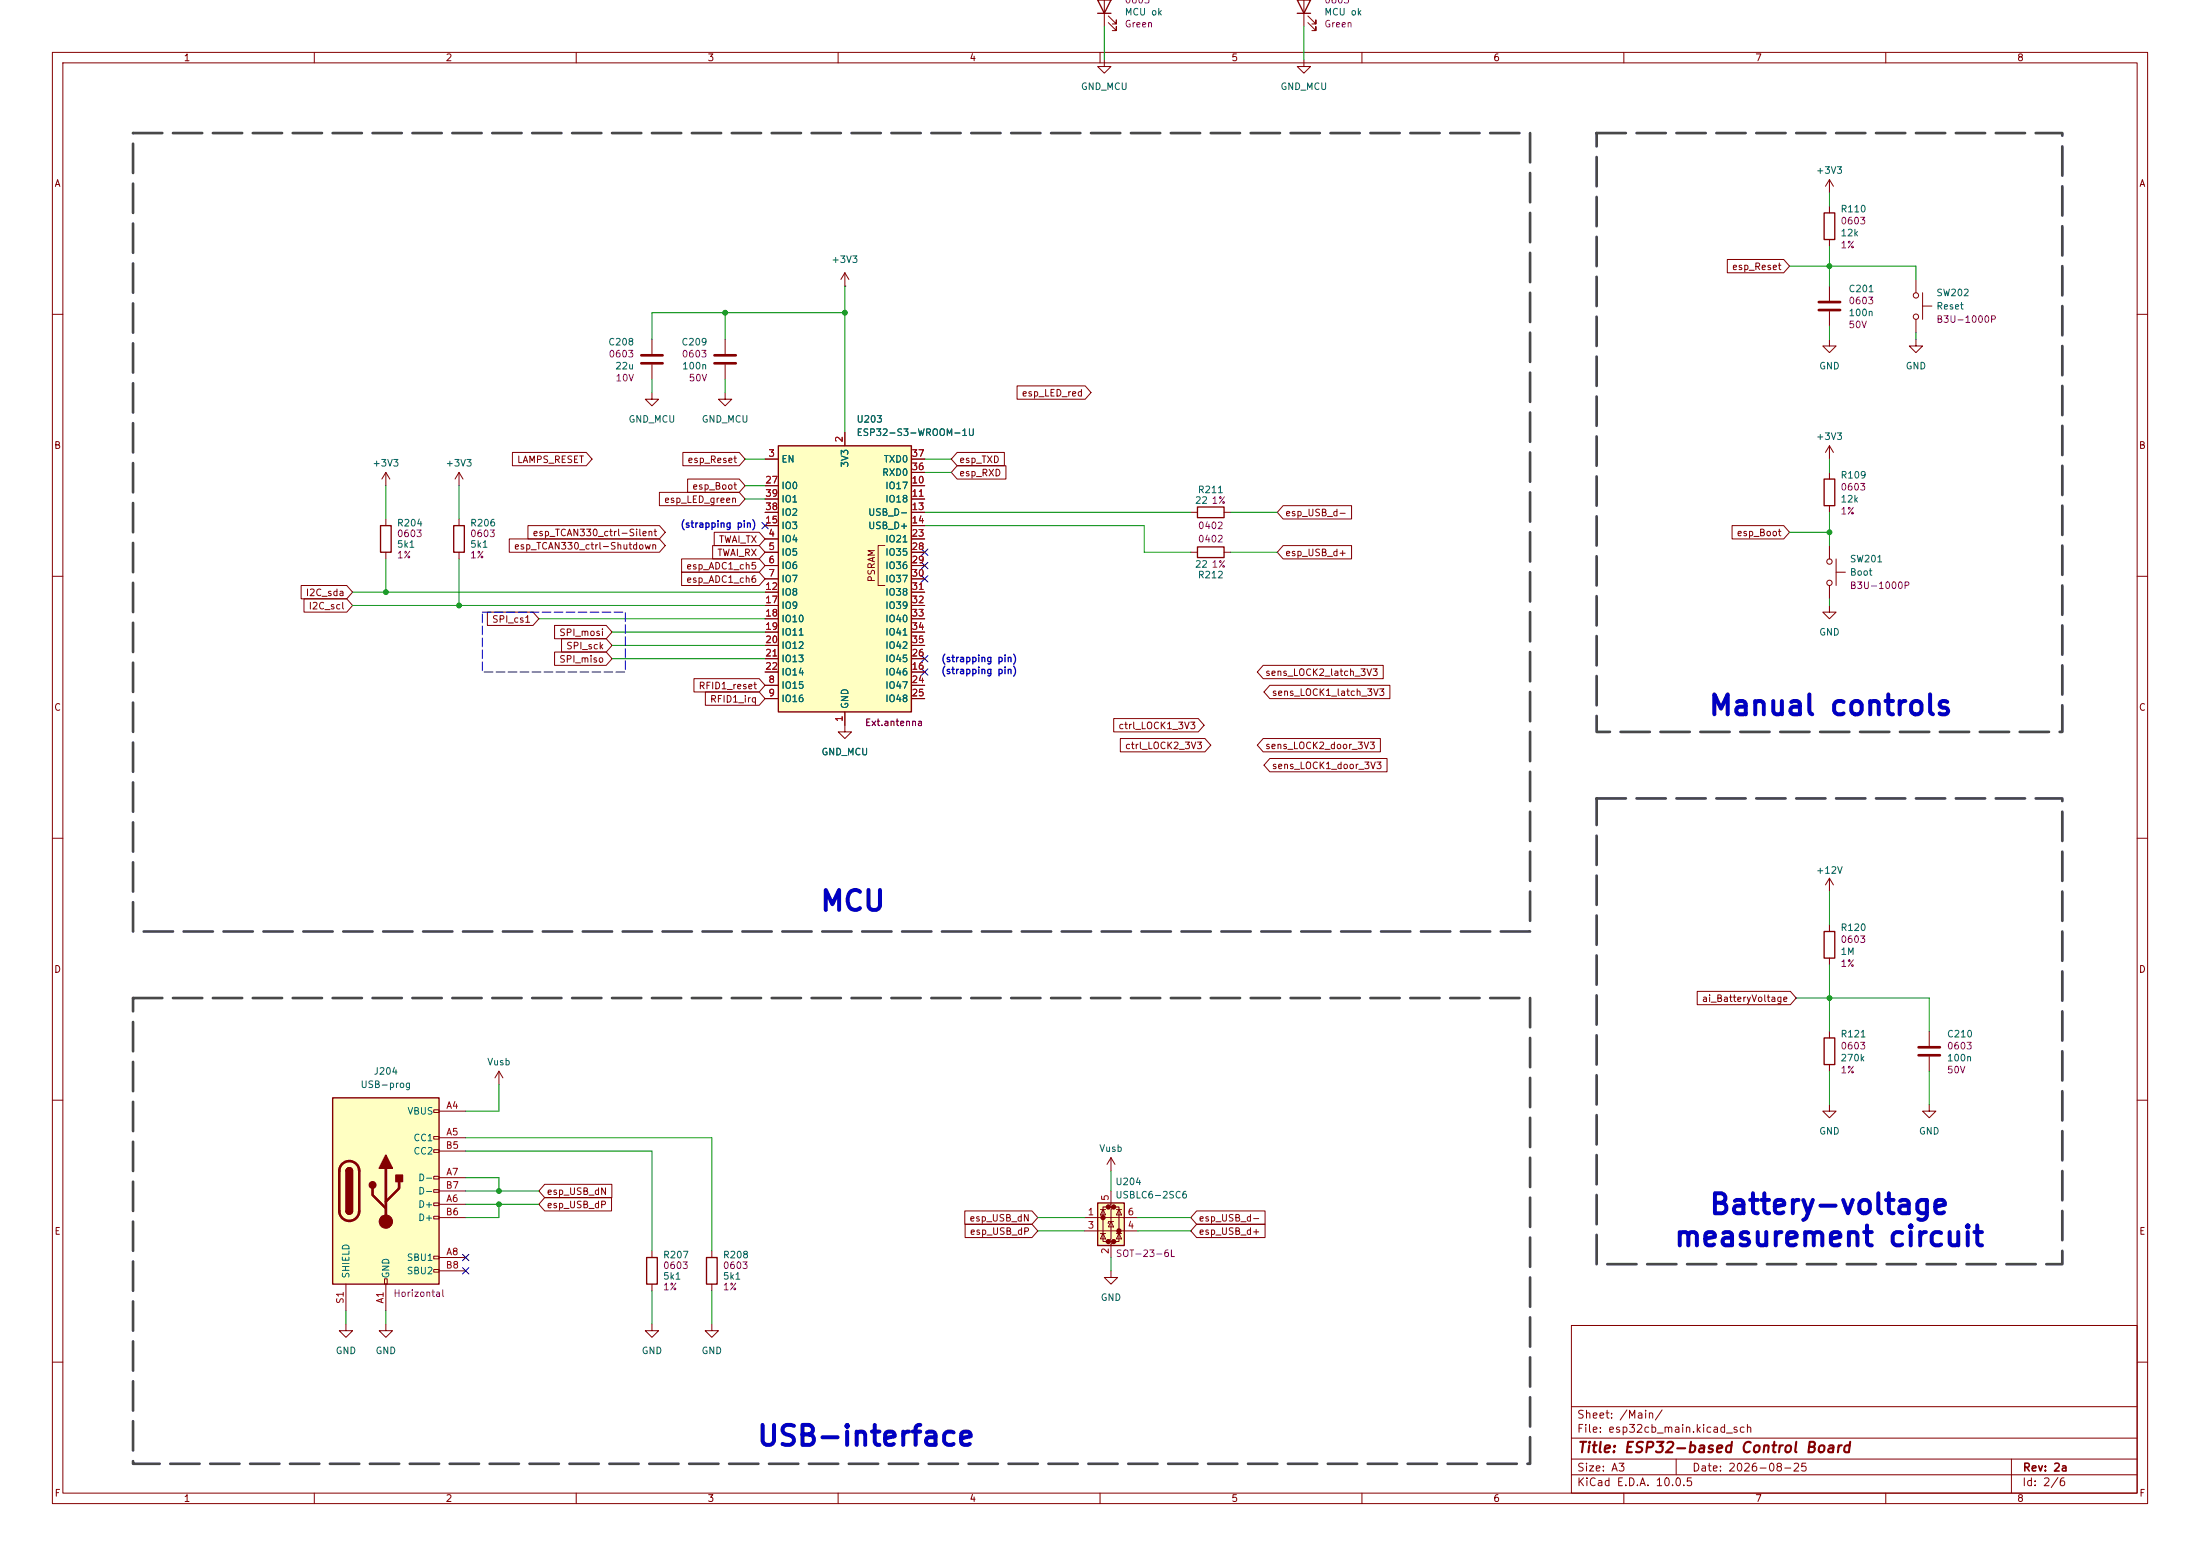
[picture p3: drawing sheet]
<svg xmlns="http://www.w3.org/2000/svg" width="420mm" height="297mm" viewBox="0 0 420 297" stroke-linecap="round" stroke-linejoin="round" font-family="sans-serif">
<g fill="none" stroke="#840000" stroke-width=".19">
<path d="M10 10h400v277h-400zM12 12h396v273h-396zM60 10v2M110 10v2M160 10v2M210 10v2M260 10v2M310 10v2M360 10v2M10 60h2M408 60h2M10 110h2"/>
<path d="M408 110h2M10 160h2M408 160h2M10 210h2M408 210h2M300 253h108v32h-108zM10 260h2M300 278.5h108M300 274.5h108M300 268.5h108M320 278.5v3M384 278.5v6.5"/>
<path d="M408 260h2M60 285v2M110 285v2M160 285v2M210 285v2M260 285v2M300 281.5h108M310 285v2M360 285v2"/>
</g>
<path d="M209.5 229.6h5.1v8.1h-5.1z" fill="#ffffc2"/>
<g fill="#840000" stroke="#840000" stroke-width=".51">
<circle cx="210.6" cy="232.4" r=".25"/>
<circle cx="211.6" cy="230.4" r=".25"/>
<circle cx="211.6" cy="237" r=".25"/>
<circle cx="212.6" cy="230.4" r=".25"/>
<circle cx="212.6" cy="237" r=".25"/>
<circle cx="213.6" cy="234.9" r=".25"/>
</g>
<g fill="none" stroke="#840000" stroke-width=".19">
<path d="M248.9 -.1v5.2M249.7 4.3l1.5 1.5v-.7v.7h-.8M249.7 3l1.5 1.6v-.8v.8h-.8M368.3 196.9v2.7M368.3 210.8v1.3h1.3l-1.3 1.3-1.3-1.3h1.3M368.3 201.7v2.8M207 232.4h10.2M207 234.9h10.2M210.1 235.5h1M210.1 230.9h1M210.6 230.9l.5 1h-1zM210.6 235.5l.5 1h-1z"/>
<path d="M211.6 230.4h-1v6.6h1M212.1 227.3v2.6l-.5 .5h1l-.5 .5v5.6l-.5 .5h1l-.5 .5v2.5M212.1 233.2l.5 1h-1zM212.6 233.2h-1v.4M212.6 230.4h1v6.6h-1M213.1 235.5h1M213.1 230.9h1M213.6 230.9l.5 1h-1zM213.6 235.5l.5 1h-1z"/>
</g>
<path d="M247.6 0h2.6l-1.3 2.5zM247.6 2.5h2.6M209.5 229.6h5.1v8.1h-5.1z" fill="none" stroke="#840000" stroke-width=".25"/>
<path d="M366.3 199.9h4M366.3 201.4h4" fill="none" stroke="#840000" stroke-width=".51"/>
<path d="M148.6 85.1h25.4v50.8h-25.4z" fill="#ffffc2"/>
<path d="M209.5 0h2.6l-1.3 2.5zM209.5 2.5h2.6M148.6 85.1h25.4v50.8h-25.4zM228.6 96.8h5.1v2h-5.1zM72.6 100.3h2.1v5.1h-2.1zM86.6 100.3h2v5.1h-2zM228.6 104.4h5.1v2h-5.1zM134.9 240h2v5.1h-2z" fill="none" stroke="#840000" stroke-width=".25"/>
<g fill="none" stroke="#840000" stroke-width=".19">
<path d="M210.8 -.1v5.2M211.6 4.3l1.5 1.5v-.7v.7h-.8M211.6 3l1.5 1.6v-.8v.8h-.8M161.3 54.6h.1M161.3 52.1v2.5M161.3 52.1l.8 1.2M161.3 52.1l-.8 1.2M124.5 74.9v1.3h-1.3l1.3 1.3 1.2-1.3h-1.2M124.5 64.8v2.8M124.5 69.6v2.8M138.4 74.9v1.3h-1.2l1.2 1.3 1.3-1.3h-1.3M138.4 64.8v2.8"/>
<path d="M138.4 69.6v2.8M73.7 90.2v2.5M73.7 99.1v1.2M73.7 90.2l-.8 1.2M73.7 90.2l.7 1.2M87.6 90.2l-.7 1.2M87.6 90.2l.8 1.2M87.6 90.2v2.5M87.6 99.1v1.2M146 87.6h2.6M146 92.7h2.6M146 95.3h2.6"/>
<path d="M146 97.8h2.6M161.3 82.6v2.5M174 87.6h2.5M174 92.7h2.5M174 95.3h2.5M174 97.8h2.5M174 90.2h2.5M227.3 97.8h1.3M233.7 97.8h1.2M73.7 105.4v1.3M87.6 105.4v1.3M146 102.9h2.6"/>
<path d="M146 105.4h2.6M146 108h2.6M146 110.5h2.6M146 113h2.6M146 100.3h2.6M146 115.6h2.6M146 118.1h2.6M168.9 104.1h-1.3v7.7h1.3M174 102.9h2.5M174 105.4h2.5M174 108h2.5M174 110.5h2.5"/>
<path d="M174 113h2.5M174 100.3h2.5M174 115.6h2.5M174 118.1h2.5M227.3 105.4h1.3M233.7 105.4h1.2M146 130.8h2.6M146 133.4h2.6M146 128.3h2.6M146 120.7h2.6M146 123.2h2.6M146 125.7h2.6"/>
<path d="M161.3 135.9v3.8h-1.3l1.3 1.3 1.3-1.3h-1.3M174 130.8h2.5M174 133.4h2.5M174 128.3h2.5M174 120.7h2.5M174 123.2h2.5M174 125.7h2.5M135.9 238.8v1.2M66 252.7v1.3h1.3l-1.3 1.3-1.2-1.3h1.2M73.7 252.7v1.3h1.2l-1.2 1.3-1.3-1.3h1.3M135.9 245.1v1.3M212.1 242.6v1.2h1.3l-1.3 1.3-1.3-1.3h1.3"/>
</g>
<path d="M122.4 69.3h4.1M122.4 67.8h4.1M136.4 69.3h4.1M136.4 67.8h4.1" fill="none" stroke="#840000" stroke-width=".51"/>
<path d="M63.5 209.6h20.3v35.5h-20.3z" fill="#ffffc2"/>
<g fill="none" stroke="#840000" stroke-width=".19">
<path d="M210.8 11.4v1.3h-1.3l1.3 1.3 1.3-1.3h-1.3M248.9 11.4v1.3h-1.3l1.3 1.3 1.3-1.3h-1.3M349.2 34.3v2.5M349.2 39.4v1.2M349.2 34.3l-.7 1.3M349.2 34.3l.8 1.3M329.8 49.5h10.7l1.1 1.3-1.1 1.3h-10.7zM349.2 45.7v1.3M349.2 54.6v2.8M349.2 59.4v2.8M365.8 53.3v2.6M367 58.4h1.8"/>
<path d="M367 55.9v5.1M194.2 73.7h13l1.1 1.2-1.1 1.3h-13zM349.2 64.8v1.2h1.3l-1.3 1.3-1.2-1.3h1.2M365.8 64.8v1.2h1.2l-1.2 1.3-1.3-1.3h1.3M365.8 61v2.5M97.8 86.4h14.1l1.1 1.2-1.1 1.3h-14.1zM125.9 94h15.2l1.1 1.3-1.1 1.2h-15.2zM130.4 86.4h10.7l1.1 1.2-1.1 1.3h-10.7zM131.3 91.4h9.8l1.1 1.3-1.1 1.3h-9.8zM146 87.6h2.6M146 92.7h2.6M146 95.3h2.6"/>
<path d="M146 97.8h2.6M161.3 82.6v2.5M174 87.6h2.5M174 92.7h2.5M174 95.3h2.5M174 97.8h2.5M174 90.2h2.5M182.7 86.4h9v2.5h-9l-1.1-1.3zM182.7 88.9h9.3v2.5h-9.3l-1.1-1.2zM245 96.5h13v2.6h-13l-1.2-1.3zM349.2 85.1v2.5M349.2 90.2v1.2"/>
<path d="M349.2 96.5v1.3M349.2 85.1l-.7 1.3M349.2 85.1l.8 1.3M57.5 111.8h8.7l1.1 1.2-1.1 1.3h-8.7zM58 114.3h8.2l1.1 1.3-1.1 1.2h-8.2zM93 116.8h8.8l1.1 1.3-1.1 1.3h-8.8zM97.2 102.9h28.7l1.1 1.2-1.1 1.3h-28.7zM100.8 100.3h25.1l1.1 1.3-1.1 1.3h-25.1zM105.9 119.4h9.8l1.1 1.3-1.1 1.2h-9.8zM130.1 109.2h14.8l1.1 1.3-1.1 1.3h-14.8zM130.1 106.7h14.8l1.1 1.3-1.1 1.2h-14.8zM136 104.1h8.9l1.1 1.3-1.1 1.3h-8.9z"/>
<path d="M136.3 101.6h8.6l1.1 1.3-1.1 1.2h-8.6zM146 102.9h2.6M146 105.4h2.6M146 108h2.6M146 110.5h2.6M146 113h2.6M146 100.3h2.6M146 115.6h2.6M146 118.1h2.6M174 102.9h2.5M174 105.4h2.5M174 108h2.5"/>
<path d="M174 110.5h2.5M174 113h2.5M174 100.3h2.5M174 115.6h2.5M174 118.1h2.5M245 104.1h13v2.6h-13l-1.2-1.3zM330.7 100.3h9.8l1.1 1.3-1.1 1.3h-9.8zM349.2 115.6v1.2h1.3l-1.3 1.3-1.2-1.3h1.2M349.2 104.1v2.6M349.2 111.8v2.5M350.5 109.2h1.8M350.5 106.7v5.1"/>
<path d="M105.9 124.5h9.8l1.1 1.2-1.1 1.3h-9.8zM107.2 121.9h8.5l1.1 1.3-1.1 1.3h-8.5zM132.5 129.5h12.4l1.1 1.3-1.1 1.3h-12.4zM134.7 132.1h10.2l1.1 1.3-1.1 1.2h-10.2zM146 130.8h2.6M146 133.4h2.6M146 128.3h2.6M146 120.7h2.6M146 123.2h2.6M146 125.7h2.6M161.3 135.9v2.5M174 130.8h2.5"/>
<path d="M174 133.4h2.5M174 128.3h2.5M174 120.7h2.5M174 123.2h2.5M174 125.7h2.5M212.6 137.2h16.2l1.1 1.2-1.1 1.3h-16.2zM241.1 127h23v2.5h-23l-1.1-1.2zM242.4 130.8h22.9v2.6h-22.9l-1.1-1.3zM213.9 141h16.1l1.1 1.2-1.1 1.3h-16.1zM241.1 141h22.4v2.5h-22.4l-1.1-1.3zM242.4 144.8h22.4v2.5h-22.4l-1.1-1.2zM349.2 167.6l-.7 1.3"/>
<path d="M349.2 167.6l.8 1.3M349.2 167.6v2.6M349.2 176.5v1.3M324 189.2h17.8l1.1 1.3-1.1 1.3h-17.8zM349.2 182.9v1.3M349.2 196.9v1.2M82.8 211.8h1v.5h-1zM82.8 216.9h1v.5h-1zM82.8 219.5h1v.5h-1zM83.8 212.1h5.1M83.8 217.2h5.1M83.8 219.7h5.1"/>
<path d="M95.2 204.5l-.7 1.2M95.2 204.5l.8 1.2M95.2 204.5v2.5M349.2 210.8v1.3h1.3l-1.3 1.3-1.2-1.3h1.2M349.2 203.2v1.3M82.8 224.5h1v.5h-1zM82.8 227.1h1v.5h-1zM82.8 229.6h1v.5h-1zM82.8 232.2h1v.5h-1zM82.8 239.8h1v.5h-1zM83.8 229.9h5.1M83.8 224.8h5.1"/>
<path d="M83.8 232.4h5.1M83.8 227.3h5.1M104 226.1h12.8v2.5h-12.8l-1.1-1.3zM104 228.6h12.7v2.5h-12.7l-1.1-1.2zM124.5 238.8v1.2M184.2 231.1h12.8l1.1 1.3-1.1 1.3h-12.8zM184.2 233.7h12.8l1.1 1.2-1.1 1.3h-12.8zM212.1 221l-.8 1.2M212.1 221l.8 1.2M212.1 221v2.5M228.4 233.7h13.1v2.5h-13.1l-1.1-1.3zM228.4 231.1h13.1v2.6h-13.1l-1.1-1.3z"/>
<path d="M66 245.1v5.1M73.4 244.1h.5v1h-.5zM73.7 245.1v5.1M82.8 242.3h1v.5h-1zM83.8 240h5.1M83.8 242.6h5.1M124.5 252.7v1.3h1.2l-1.2 1.3-1.3-1.3h1.3M124.5 245.1v1.3M135.9 252.7v1.3h1.3l-1.3 1.3-1.3-1.3h1.3"/>
<circle cx="365.8" cy="56.4" r=".51"/>
<circle cx="365.8" cy="60.5" r=".51"/>
<circle cx="349.2" cy="107.2" r=".51"/>
<circle cx="349.2" cy="111.3" r=".51"/>
</g>
<path d="M348.2 40.6h2.1v5.1h-2.1zM348.2 91.4h2.1v5.1h-2.1zM348.2 177.8h2.1v5.1h-2.1zM348.2 198.1h2.1v5.1h-2.1zM63.5 209.6h20.3v35.5h-20.3zM66 223.5a.64 .64 0 0 1 .7-.6 .64 .64 0 0 1 .6 .6M66 231.1a.64 .64 0 0 0 .7 .7 .64 .64 0 0 0 .6-.7M123.4 240h2.1v5.1h-2.1z" fill="none" stroke="#840000" stroke-width=".25"/>
<path d="M347.2 59.2h4.1M347.2 57.7h4.1M65.3 222.2a1.9 1.9 0 0 1 2.1-.4 1.9 1.9 0 0 1 1.2 1.7v7.6a1.91 1.91 0 0 1-1.9 1.9 1.91 1.91 0 0 1-1.9-1.9v-7.7l.1-.7zM71.1 226.8v1.3l2.6 2.5M73.7 223v10.2M76.2 225.6v1.2l-2.5 2.6" fill="none" stroke="#840000" stroke-width=".51"/>
<g fill="#840000" stroke="#840000" stroke-width=".25">
<path d="M66 223.5h1.3v7.6h-1.3z"/>
<path d="M66.2 223.1a.64 .64 0 0 1 .7-.2 .64 .64 0 0 1 .4 .6h-1.3z"/>
<path d="M66 231.1h1.3a.64 .64 0 0 1-.6 .7 .64 .64 0 0 1-.7-.7z"/>
<path d="M73.7 220.5l1.2 2.5h-2.5z"/>
<path d="M75.6 224.3h1.2v1.3h-1.2z"/>
<circle cx="71.1" cy="226.2" r=".63"/>
</g>
<circle cx="73.7" cy="233.2" r="1.27" fill="#840000" stroke="#840000" stroke-width=".19"/>
<g fill="none" stroke="#009600" stroke-width=".19">
<path d="M210.8 5.1v6.3M248.9 5.1v6.3M349.2 36.8v2.6M138.4 59.7v5.1M161.3 54.6v28M161.3 59.7h-36.8v5.1M341.6 50.8h24.2v2.5M349.2 47v7.6M124.5 72.4v2.5M138.4 72.4v2.5M349.2 62.2v2.6M365.8 63.5v1.3"/>
<path d="M73.7 92.7v6.4M87.6 92.7v6.4M142.2 92.7h3.8M142.2 87.6h3.8M142.2 95.3h3.8M176.5 97.8h50.8M176.5 87.6h5.1M176.5 90.2h5.1M234.9 97.8h8.9M349.2 87.6v2.6M349.2 97.8v6.3M67.3 113h78.7"/>
<path d="M67.3 115.6h78.7M73.7 106.7v6.3M87.6 106.7v8.9M102.9 118.1h43.1M176.5 100.3h41.9v5.1h8.9M234.9 105.4h8.9M341.6 101.6h7.6M349.2 114.3v1.3M116.8 123.2h29.2M116.8 120.7h29.2M116.8 125.7h29.2M349.2 170.2v6.3"/>
<path d="M342.9 190.5h25.4v6.4M349.2 184.2v12.7M88.9 219.7h35.6v19.1M88.9 217.2h47v21.6M95.2 207v5.1h-6.3M349.2 204.5v6.3M368.3 204.5v6.3M88.9 227.3h14M88.9 224.8h6.3v2.5M88.9 229.9h14M95.2 229.9v2.5h-6.3M198.1 234.9h8.9"/>
<path d="M198.1 232.4h8.9M212.1 223.5v3.8M217.2 234.9h10.1M217.2 232.4h10.1M66 250.2v2.5M73.7 250.2v2.5M124.5 246.4v6.3M135.9 246.4v6.3M212.1 240v2.6"/>
</g>
<g fill="none" stroke="#000084" stroke-width=".19">
<path d="M145.4 99.7l1.3 1.2M146.7 99.7l-1.3 1.2M175.9 107.3l1.2 1.3M175.9 104.8l1.2 1.2M175.9 109.9l1.2 1.2M177.1 107.3l-1.2 1.3M177.1 104.8l-1.2 1.2M177.1 109.9l-1.2 1.2M175.9 125.1l1.2 1.2M175.9 127.7l1.2 1.2M177.1 125.1l-1.2 1.2M177.1 127.7l-1.2 1.2"/>
<path d="M88.3 239.4l1.2 1.2M89.5 239.4l-1.2 1.2M88.3 242l1.2 1.2M89.5 242l-1.2 1.2"/>
</g>
<path d="M25.4 25.4h266.7v152.4h-266.7zM304.8 25.4h88.9v114.3h-88.9zM304.8 152.4h88.9v88.9h-88.9zM25.4 190.5h266.7v88.9h-266.7z" fill="none" stroke="#484848" stroke-width=".51" stroke-dasharray="5.6 2"/>
<path d="M92.1 116.8h27.3v11.5h-27.3z" fill="none" stroke="#0000c2" stroke-width=".19" stroke-dasharray="1.7 .6"/>
<g fill="#009600" stroke="#009600" stroke-width=".19">
<circle cx="349.2" cy="101.6" r=".46"/>
<circle cx="349.2" cy="50.8" r=".46"/>
<circle cx="87.6" cy="115.6" r=".46"/>
<circle cx="73.7" cy="113" r=".46"/>
<circle cx="138.4" cy="59.7" r=".46"/>
<circle cx="95.2" cy="227.3" r=".46"/>
<circle cx="95.2" cy="229.9" r=".46"/>
<circle cx="161.3" cy="59.7" r=".46"/>
<circle cx="349.2" cy="190.5" r=".46"/>
</g>
<g font-size="3.8" fill="#0000c2">
<text x="326" y="137.5">Manual controls</text>
<text x="156.4" y="174.8">MCU</text>
<text x="326.1" y="232.7">Battery-voltage</text>
<text x="319.4" y="238.9">measurement circuit</text>
<text x="144.3" y="276.9">USB-interface</text>
</g>
<text font-size="2" fill="#840000" x="301" y="277.8">Title: ESP32-based Control Board</text>
<g font-size="1.5" fill="#840000">
<text x="300.9" y="273.8">File: esp32cb_main.kicad_sch</text>
<text x="300.9" y="271.1">Sheet: /Main/</text>
<text x="300.9" y="281.2">Size: A3</text>
<text x="322.9" y="281.2">Date: 2026-08-25</text>
<text x="386" y="281.2">Rev: 2a</text>
<text x="300.9" y="284">KiCad E.D.A. 10.0.5</text>
<text x="385.9" y="284">Id: 2/6</text>
</g>
<g font-size="1.3" fill="#006464">
<text x="214.6" y="3.2">MCU ok</text>
<text x="252.7" y="3.2">MCU ok</text>
<text x="206.2" y="17.5">GND_MCU</text>
<text x="244.3" y="17.5">GND_MCU</text>
<text x="346.6" y="33.5">+3V3</text>
<text x="351.3" y="40.8">R110</text>
<text x="351.3" y="45.4">12k</text>
<text x="158.6" y="50.5">+3V3</text>
<text x="352.8" y="56.1">C201</text>
<text x="369.6" y="56.8">SW202</text>
<text x="369.6" y="59.4">Reset</text>
<text x="352.8" y="60.7">100n</text>
<text x="116" y="66.2">C208</text>
<text x="117.4" y="70.8">22u</text>
<text x="130" y="66.2">C209</text>
<text x="130.1" y="70.8">100n</text>
<text x="347.2" y="70.8">GND</text>
<text x="363.7" y="70.8">GND</text>
<text x="119.9" y="81">GND_MCU</text>
<text x="133.9" y="81">GND_MCU</text>
<text x="163.4" y="81">U203</text>
<text x="163.4" y="83.5">ESP32-S3-WROOM-1U</text>
<text x="71" y="89.4">+3V3</text>
<text x="85" y="89.4">+3V3</text>
<text x="149.1" y="88.6">EN</text>
<text x="162.3" y="89.3" transform="rotate(-90 162.3 89.3)">3V3</text>
<text x="168.6" y="88.6">TXD0</text>
<text x="346.6" y="84.3">+3V3</text>
<text x="149.1" y="93.7">IO0</text>
<text x="168.3" y="91.1">RXD0</text>
<text x="168.9" y="93.7">IO17</text>
<text x="228.6" y="94.4">R211</text>
<text x="351.3" y="91.6">R109</text>
<text x="75.7" y="100.8">R204</text>
<text x="89.6" y="100.8">R206</text>
<text x="149.1" y="101.3">IO3</text>
<text x="149.1" y="98.8">IO2</text>
<text x="149.1" y="96.2">IO1</text>
<text x="165.6" y="98.8">USB_D-</text>
<text x="165.6" y="101.3">USB_D+</text>
<text x="168.9" y="96.2">IO18</text>
<text x="228" y="96.5">22</text>
<text x="351.3" y="96.2">12k</text>
<text x="75.7" y="104.8">5k1</text>
<text x="89.6" y="104.8">5k1</text>
<text x="149.1" y="103.8">IO4</text>
<text x="149.1" y="106.4">IO5</text>
<text x="168.9" y="103.8">IO21</text>
<text x="168.9" y="106.4">IO35</text>
<text x="353" y="107.6">SW201</text>
<text x="149.1" y="108.9">IO6</text>
<text x="149.1" y="111.5">IO7</text>
<text x="149.1" y="114">IO8</text>
<text x="168.9" y="108.9">IO36</text>
<text x="168.9" y="111.5">IO37</text>
<text x="168.9" y="114">IO38</text>
<text x="228" y="108.7">22</text>
<text x="228.6" y="110.7">R212</text>
<text x="353" y="110.2">Boot</text>
<text x="149.1" y="116.5">IO9</text>
<text x="149.1" y="119.1">IO10</text>
<text x="168.9" y="116.5">IO39</text>
<text x="168.9" y="119.1">IO40</text>
<text x="149.1" y="121.6">IO11</text>
<text x="149.1" y="124.2">IO12</text>
<text x="168.9" y="121.6">IO41</text>
<text x="168.9" y="124.2">IO42</text>
<text x="347.2" y="121.6">GND</text>
<text x="149.1" y="131.8">IO15</text>
<text x="149.1" y="126.7">IO13</text>
<text x="149.1" y="129.2">IO14</text>
<text x="168.9" y="129.2">IO46</text>
<text x="168.9" y="131.8">IO47</text>
<text x="168.9" y="126.7">IO45</text>
<text x="149.1" y="134.3">IO16</text>
<text x="162.3" y="135.4" transform="rotate(-90 162.3 135.4)">GND</text>
<text x="168.9" y="134.3">IO48</text>
<text x="156.7" y="144.5">GND_MCU</text>
<text x="346.6" y="167.1">+12V</text>
<text x="351.3" y="178">R120</text>
<text x="351.3" y="182.6">1M</text>
<text x="92.9" y="203.7">Vusb</text>
<text x="351.3" y="198.3">R121</text>
<text x="351.3" y="202.9">270k</text>
<text x="371.6" y="198.3">C210</text>
<text x="371.6" y="202.9">100n</text>
<text x="68.7" y="208">USB-prog</text>
<text x="71.2" y="205.4">J204</text>
<text x="77.7" y="213.1">VBUS</text>
<text x="78.8" y="218.1">CC1</text>
<text x="78.8" y="220.7">CC2</text>
<text x="209.8" y="220.2">Vusb</text>
<text x="347.2" y="216.9">GND</text>
<text x="366.2" y="216.9">GND</text>
<text x="79.7" y="225.8">D-</text>
<text x="212.8" y="226.5">U204</text>
<text x="79.7" y="230.8">D+</text>
<text x="79.7" y="233.4">D+</text>
<text x="79.7" y="228.3">D-</text>
<text x="212.8" y="229.1">USBLC6-2SC6</text>
<text x="67" y="244.1" transform="rotate(-90 67 244.1)">SHIELD</text>
<text x="74.6" y="244.1" transform="rotate(-90 74.6 244.1)">GND</text>
<text x="77.6" y="241">SBU1</text>
<text x="77.6" y="243.5">SBU2</text>
<text x="126.5" y="240.5">R207</text>
<text x="126.5" y="244.5">5k1</text>
<text x="137.9" y="240.5">R208</text>
<text x="137.9" y="244.5">5k1</text>
<text x="210" y="248.6">GND</text>
<text x="64" y="258.8">GND</text>
<text x="71.6" y="258.8">GND</text>
<text x="122.4" y="258.8">GND</text>
<text x="133.8" y="258.8">GND</text>
</g>
<g font-size="1.3" fill="#840084">
<text x="214.6" y="1">0603</text>
<text x="214.6" y="5.5">Green</text>
<text x="252.7" y="1">0603</text>
<text x="252.7" y="5.5">Green</text>
<text x="351.3" y="43.1">0603</text>
<text x="351.3" y="47.7">1%</text>
<text x="352.8" y="58.4">0603</text>
<text x="352.8" y="62.9">50V</text>
<text x="369.6" y="61.9">B3U-1000P</text>
<text x="116.1" y="68.5">0603</text>
<text x="130.1" y="68.5">0603</text>
<text x="117.4" y="73.1">10V</text>
<text x="131.4" y="73.1">50V</text>
<text x="351.3" y="93.9">0603</text>
<text x="228.6" y="101.3">0402</text>
<text x="231.2" y="96.5">1%</text>
<text x="351.3" y="98.5">1%</text>
<text x="75.7" y="102.8">0603</text>
<text x="75.7" y="106.9">1%</text>
<text x="89.6" y="102.8">0603</text>
<text x="89.6" y="106.9">1%</text>
<text x="228.6" y="103.8">0402</text>
<text x="231.2" y="108.7">1%</text>
<text x="353" y="112.7">B3U-1000P</text>
<text x="165" y="138.9">Ext.antenna</text>
<text x="351.3" y="180.3">0603</text>
<text x="351.3" y="184.9">1%</text>
<text x="351.3" y="200.6">0603</text>
<text x="371.6" y="200.6">0603</text>
<text x="351.3" y="205.2">1%</text>
<text x="371.6" y="205.2">50V</text>
<text x="126.5" y="242.5">0603</text>
<text x="137.9" y="242.5">0603</text>
<text x="212.9" y="240.2">SOT-23-6L</text>
<text x="75" y="247.9">Horizontal</text>
<text x="126.5" y="246.6">1%</text>
<text x="137.9" y="246.6">1%</text>
</g>
<g font-size="1.3" fill="#840000">
<text x="35" y="12">1</text>
<text x="85" y="12">2</text>
<text x="135" y="12">3</text>
<text x="185" y="12">4</text>
<text x="235" y="12">5</text>
<text x="285" y="12">6</text>
<text x="335" y="12">7</text>
<text x="385" y="12">8</text>
<text x="10.3" y="36">A</text>
<text x="408.3" y="36">A</text>
<text x="330.5" y="51.9">esp_Reset</text>
<text x="195" y="76">esp_LED_red</text>
<text x="10.2" y="86">B</text>
<text x="98.6" y="88.7">LAMPS_RESET</text>
<text x="131.1" y="88.7">esp_Reset</text>
<text x="183" y="88.7">esp_TXD</text>
<text x="408.2" y="86">B</text>
<text x="132.1" y="93.8">esp_Boot</text>
<text x="183" y="91.2">esp_RXD</text>
<text x="126.7" y="96.3">esp_LED_green</text>
<text x="245.2" y="98.8">esp_USB_d-</text>
<text x="98" y="105.2">esp_TCAN330_ctrl-Shutdown</text>
<text x="101.6" y="102.7">esp_TCAN330_ctrl-Silent</text>
<text x="136.8" y="106.5">TWAI_RX</text>
<text x="137.1" y="103.9">TWAI_TX</text>
<text x="245.2" y="106.5">esp_USB_d+</text>
<text x="331.4" y="102.7">esp_Boot</text>
<text x="130.9" y="111.5">esp_ADC1_ch6</text>
<text x="130.9" y="109">esp_ADC1_ch5</text>
<text x="167.3" y="111.2" transform="rotate(-90 167.3 111.2)">PSRAM</text>
<text x="58.3" y="114.1">I2C_sda</text>
<text x="58.8" y="116.6">I2C_scl</text>
<text x="93.8" y="119.2">SPI_cs1</text>
<text x="106.7" y="121.7">SPI_mosi</text>
<text x="108" y="124.2">SPI_sck</text>
<text x="106.7" y="126.8">SPI_miso</text>
<text x="133.3" y="131.9">RFID1_reset</text>
<text x="241.4" y="129.3">sens_LOCK2_latch_3V3</text>
<text x="10.2" y="136">C</text>
<text x="135.4" y="134.4">RFID1_irq</text>
<text x="242.7" y="133.1">sens_LOCK1_latch_3V3</text>
<text x="408.2" y="136">C</text>
<text x="213.4" y="139.5">ctrl_LOCK1_3V3</text>
<text x="214.7" y="143.3">ctrl_LOCK2_3V3</text>
<text x="241.4" y="143.3">sens_LOCK2_door_3V3</text>
<text x="242.7" y="147.1">sens_LOCK1_door_3V3</text>
<text x="10.2" y="186">D</text>
<text x="408.2" y="186">D</text>
<text x="324.8" y="191.6">ai_BatteryVoltage</text>
<text x="104.3" y="228.4">esp_USB_dN</text>
<text x="104.3" y="230.9">esp_USB_dP</text>
<text x="185" y="233.5">esp_USB_dN</text>
<text x="228.7" y="233.5">esp_USB_d-</text>
<text x="10.3" y="236">E</text>
<text x="185" y="236">esp_USB_dP</text>
<text x="228.7" y="236">esp_USB_d+</text>
<text x="408.3" y="236">E</text>
<text x="10.3" y="286">F</text>
<text x="35" y="287">1</text>
<text x="85" y="287">2</text>
<text x="135" y="287">3</text>
<text x="185" y="287">4</text>
<text x="235" y="287">5</text>
<text x="285" y="287">6</text>
<text x="335" y="287">7</text>
<text x="385" y="287">8</text>
<text x="408.3" y="286">F</text>
</g>
<g font-size="1.3" fill="#a90000">
<text x="146.6" y="87.5">3</text>
<text x="161.2" y="84.6" transform="rotate(-90 161.2 84.6)">2</text>
<text x="173.9" y="87.5">37</text>
<text x="146" y="92.6">27</text>
<text x="146" y="95.1">39</text>
<text x="173.9" y="92.6">10</text>
<text x="173.9" y="95.1">11</text>
<text x="173.9" y="90">36</text>
<text x="146" y="100.2">15</text>
<text x="146" y="97.7">38</text>
<text x="173.9" y="97.7">13</text>
<text x="173.9" y="100.2">14</text>
<text x="146.6" y="102.7">4</text>
<text x="146.6" y="105.3">5</text>
<text x="146.6" y="107.8">6</text>
<text x="173.9" y="102.7">23</text>
<text x="173.9" y="105.3">28</text>
<text x="173.9" y="107.8">29</text>
<text x="146" y="112.9">12</text>
<text x="146.6" y="110.4">7</text>
<text x="173.9" y="110.4">30</text>
<text x="173.9" y="112.9">31</text>
<text x="146" y="115.4">17</text>
<text x="146" y="118">18</text>
<text x="173.9" y="115.4">32</text>
<text x="173.9" y="118">33</text>
<text x="146" y="120.5">19</text>
<text x="146" y="123.1">20</text>
<text x="146" y="125.6">21</text>
<text x="173.9" y="125.6">26</text>
<text x="173.9" y="120.5">34</text>
<text x="173.9" y="123.1">35</text>
<text x="146" y="128.1">22</text>
<text x="146.6" y="130.7">8</text>
<text x="173.9" y="128.1">16</text>
<text x="173.9" y="130.7">24</text>
<text x="146.6" y="133.2">9</text>
<text x="161.2" y="137.9" transform="rotate(-90 161.2 137.9)">1</text>
<text x="173.9" y="133.2">25</text>
<text x="85.1" y="212">A4</text>
<text x="85" y="219.6">B5</text>
<text x="85.1" y="217">A5</text>
<text x="85" y="227.2">B7</text>
<text x="85.1" y="224.7">A7</text>
<text x="85" y="232.3">B6</text>
<text x="85.1" y="229.7">A6</text>
<text x="207.5" y="232.3">1</text>
<text x="212" y="229.3" transform="rotate(-90 212 229.3)">5</text>
<text x="215.2" y="232.3">6</text>
<text x="85.1" y="239.9">A8</text>
<text x="207.5" y="234.8">3</text>
<text x="212" y="239.5" transform="rotate(-90 212 239.5)">2</text>
<text x="215.2" y="234.8">4</text>
<text x="85" y="242.4">B8</text>
<text x="65.9" y="249" transform="rotate(-90 65.9 249)">S1</text>
<text x="73.5" y="248.9" transform="rotate(-90 73.5 248.9)">A1</text>
</g>
<g font-size="1.3" fill="#0000c2">
<text x="129.8" y="101">(strapping pin)</text>
<text x="179.6" y="126.7">(strapping pin)</text>
<text x="179.6" y="129">(strapping pin)</text>
</g>
</svg>
